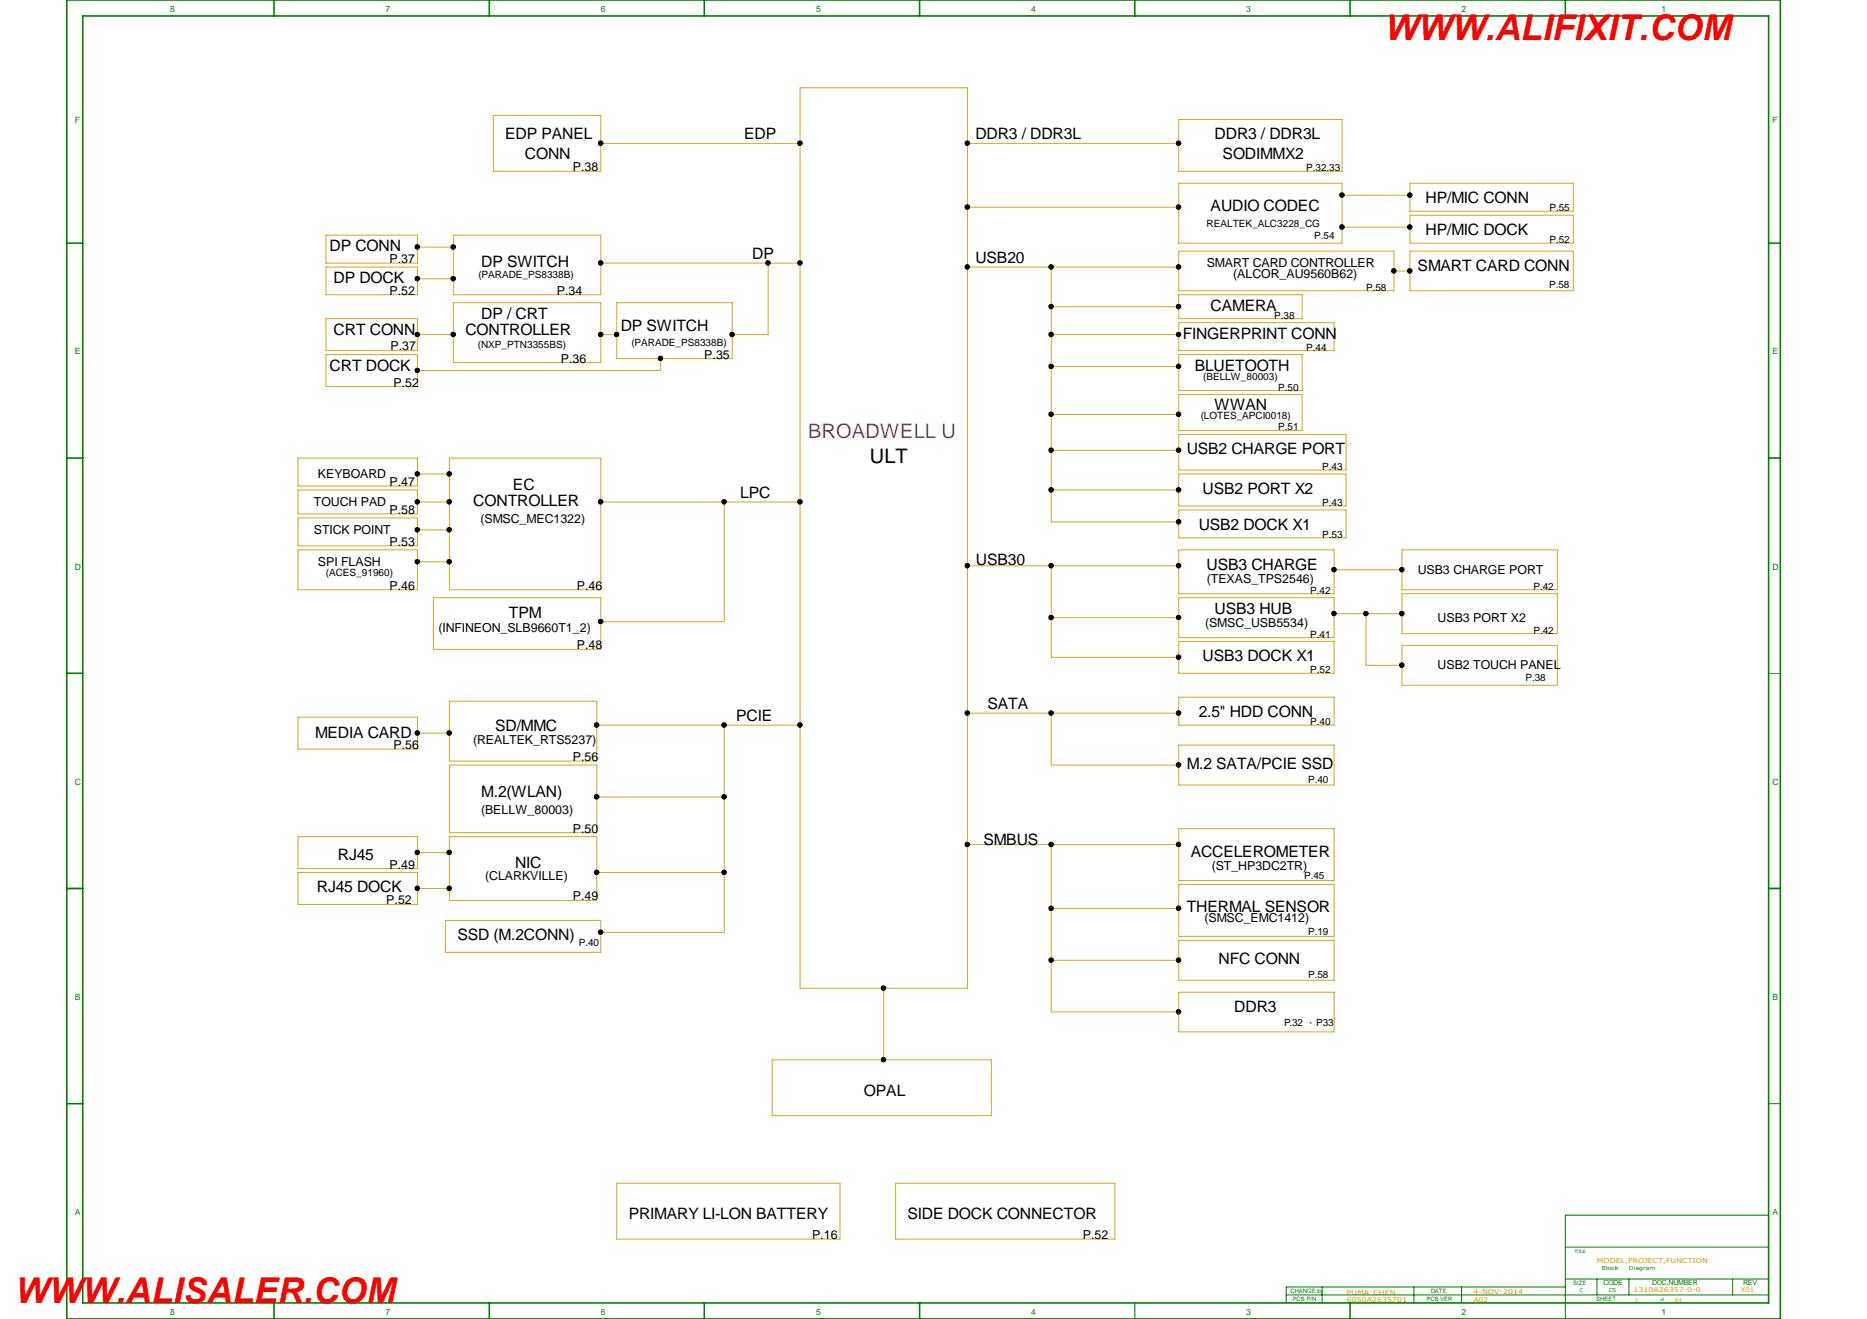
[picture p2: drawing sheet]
<svg xmlns="http://www.w3.org/2000/svg" width="297mm" height="210mm" viewBox="0 0 297 210" stroke-linecap="round" stroke-linejoin="round" font-family="sans-serif">
<g fill="none" stroke="#008000" stroke-width=".16">
<path d="M281.4 107.1h1.8M281.4 175.6h1.8M249 198.5h32.4M281.4 193.4h-32.4v16.5M180.5 207.3v2.6M204.6 206.1h76.8M210.4 204.8v2.5M225 204.8v2.5M232.5 204.8v2.5M249 203.5h32.4M249 204.8h-44.4v2.5M254.1 203.5v2.6"/>
<path d="M259.2 203.5v2.6M275.7 203.5v2.6"/>
</g>
<g fill="none" stroke="#008000" stroke-width=".25">
<path d="M10.6 0h272.6v209.9h-272.6zM13.2 2.5h268.2v204.8h-268.2zM43.6 0v2.5M77.8 0v2.5M112.1 0v2.5M146.3 0v2.5M180.5 0v2.5M214.8 0v2.5M249 0v2.5M10.6 38.7h2.6M281.4 38.7h1.8M10.6 72.9h2.6"/>
<path d="M281.4 72.9h1.8M10.6 107.1h2.6M10.6 141.4h2.6M281.4 141.4h1.8M10.6 175.6h2.6M43.6 207.3v2.6M77.8 207.3v2.6M112.1 207.3v2.6M146.3 207.3v2.6M214.8 207.3v2.6"/>
</g>
<g fill="none" stroke="#daa520" stroke-width=".16">
<path d="M78.5 18.4h17.1v8.9h-17.1zM127.3 14h26.6v143.3h-26.6zM187.5 19h26v8.3h-26zM51.9 37.4h14.5v4.5h-14.5zM66.4 39.3h5.7M72.1 37.4h23.5v9.5h-23.5zM95.6 22.8h31.7M153.9 33h33.6M153.9 22.8h33.6M187.5 29.2h26v9.5h-26zM187.5 40h34.3v6.3h-34.3zM213.5 36.2h10.8"/>
<path d="M213.5 31.1h10.8M224.3 29.2h26v4.4h-26zM224.3 34.2h26v4.5h-26zM224.3 40h26v6.3h-26zM51.9 56.4h14.5v5.1h-14.5zM51.9 50.7h14.5v5.1h-14.5zM51.9 42.5h14.5v4.4h-14.5zM66.4 53.3h5.7M66.4 44.4h5.7M72.1 48.2h23.5v9.5h-23.5zM95.6 53.3h2.5M95.6 41.9h31.7"/>
<path d="M98.1 48.2h18.4v8.9h-18.4zM105.1 57.1v1.9h-38.7M122.2 41.9v11.4h-5.7M153.9 42.5h33.6M167.3 42.5v40.6h20.2M167.3 58.3h20.2M167.3 53.3h20.2M167.3 48.8h20.2M187.5 46.9h19.7v3.8h-19.7zM187.5 51.4h24.8v4.4h-24.8zM187.5 56.4h19.7v5.7h-19.7zM221.8 43.1h2.5"/>
<path d="M47.4 78h19v3.8h-19zM47.4 72.9h19v4.4h-19zM66.4 75.4h5.1M66.4 79.9h5.1M71.5 72.9h24.1v21h-24.1zM95.6 79.9h31.7M115.2 79.9v19h-19.6M167.3 78h20.2M167.3 71.7h20.2M167.3 66h20.2M187.5 69.1h26.7v5.7h-26.7zM187.5 75.4h26.7v5.1h-26.7z"/>
<path d="M187.5 62.8h19.7v5.7h-19.7zM47.4 87.5h19v6.4h-19zM47.4 82.4h19v4.5h-19zM66.4 84.3h5.1M66.4 89.4h5.1M69 95.1h26.6v8.2h-26.6zM153.9 90h33.6M167.3 90v14.6h20.2M167.3 98.3h20.2M187.5 81.2h26.7v4.4h-26.7zM187.5 87.5h24.8v7h-24.8zM187.5 95.1h24.8v6.4h-24.8z"/>
<path d="M212.3 97.7h10.8M212.3 90.7h10.8M217.3 97.7v8.2h5.8M223.1 87.5h24.7v6.4h-24.7zM223.1 94.5h24.7v6.3h-24.7zM47.4 114.1h19v5.1h-19zM66.4 116.7h5.1M71.5 111.6h23.5v9.5h-23.5zM95 115.4h32.3M115.2 115.4v33h-19.6M153.9 113.5h33.6M167.3 113.5v8.3h20.2"/>
<path d="M187.5 102.1h24.8v5h-24.8zM187.5 111h24.8v4.4h-24.8zM187.5 118.6h24.8v6.3h-24.8zM223.1 102.7h24.7v6.4h-24.7zM47.4 133.1h19v5.1h-19zM47.4 138.9h19v5h-19zM66.4 135.7h5.1M71.5 133.1h23.5v10.2h-23.5zM71.5 121.8h23.5v10.7h-23.5zM95 138.9h20.2M95 126.8h20.2M153.9 134.4h33.6"/>
<path d="M167.3 134.4v26.6h20.2M187.5 131.9h24.8v8.2h-24.8zM66.4 141.4h5.1M70.9 146.5h24.7v5.1h-24.7zM140.6 157.3v11.4M167.3 152.8h20.2M167.3 144.6h20.2M187.5 140.8h24.8v8.2h-24.8zM187.5 149.6h24.8v6.4h-24.8zM187.5 157.9h24.8v6.3h-24.8zM122.8 168.7h34.9v8.8h-34.9zM98.1 188.3h35.5v8.9h-35.5z"/>
<path d="M142.5 188.3h34.9v8.9h-34.9z"/>
</g>
<g fill="#000">
<circle cx="66.4" cy="39.3" r=".37"/>
<circle cx="72.1" cy="39.3" r=".37"/>
<circle cx="95.6" cy="22.8" r=".37"/>
<circle cx="127.3" cy="22.8" r=".37"/>
<circle cx="153.9" cy="33" r=".37"/>
<circle cx="153.9" cy="22.8" r=".37"/>
<circle cx="187.5" cy="22.8" r=".37"/>
<circle cx="187.5" cy="33" r=".37"/>
<circle cx="213.5" cy="36.1" r=".37"/>
<circle cx="213.5" cy="31" r=".37"/>
<circle cx="224.3" cy="36.1" r=".37"/>
<circle cx="224.3" cy="31" r=".37"/>
<circle cx="66.4" cy="53.2" r=".37"/>
<circle cx="66.4" cy="44.3" r=".37"/>
<circle cx="66.4" cy="58.9" r=".37"/>
<circle cx="72.1" cy="44.3" r=".37"/>
<circle cx="72.1" cy="53.2" r=".37"/>
<circle cx="95.6" cy="53.2" r=".37"/>
<circle cx="95.6" cy="41.8" r=".37"/>
<circle cx="98.1" cy="53.2" r=".37"/>
<circle cx="105.1" cy="57" r=".37"/>
<circle cx="116.5" cy="53.2" r=".37"/>
<circle cx="122.2" cy="41.8" r=".37"/>
<circle cx="127.3" cy="41.8" r=".37"/>
<circle cx="153.9" cy="42.5" r=".37"/>
<circle cx="167.2" cy="48.8" r=".37"/>
<circle cx="167.2" cy="53.2" r=".37"/>
<circle cx="167.2" cy="42.5" r=".37"/>
<circle cx="167.2" cy="58.3" r=".37"/>
<circle cx="187.5" cy="58.3" r=".37"/>
<circle cx="187.5" cy="42.5" r=".37"/>
<circle cx="187.5" cy="53.2" r=".37"/>
<circle cx="187.5" cy="48.8" r=".37"/>
<circle cx="221.8" cy="43.1" r=".37"/>
<circle cx="224.3" cy="43.1" r=".37"/>
<circle cx="66.4" cy="75.4" r=".37"/>
<circle cx="66.4" cy="79.9" r=".37"/>
<circle cx="71.5" cy="75.4" r=".37"/>
<circle cx="71.5" cy="79.9" r=".37"/>
<circle cx="95.6" cy="79.9" r=".37"/>
<circle cx="115.2" cy="79.9" r=".37"/>
<circle cx="127.3" cy="79.9" r=".37"/>
<circle cx="167.2" cy="65.9" r=".37"/>
<circle cx="167.2" cy="71.6" r=".37"/>
<circle cx="167.2" cy="78" r=".37"/>
<circle cx="187.5" cy="78" r=".37"/>
<circle cx="187.5" cy="65.9" r=".37"/>
<circle cx="187.5" cy="71.6" r=".37"/>
<circle cx="66.4" cy="89.4" r=".37"/>
<circle cx="66.4" cy="84.3" r=".37"/>
<circle cx="71.5" cy="89.4" r=".37"/>
<circle cx="71.5" cy="84.3" r=".37"/>
<circle cx="95.6" cy="98.9" r=".37"/>
<circle cx="153.9" cy="90" r=".37"/>
<circle cx="167.2" cy="98.3" r=".37"/>
<circle cx="167.2" cy="90" r=".37"/>
<circle cx="187.5" cy="98.3" r=".37"/>
<circle cx="187.5" cy="90" r=".37"/>
<circle cx="187.5" cy="83" r=".37"/>
<circle cx="212.2" cy="97.6" r=".37"/>
<circle cx="212.2" cy="90.7" r=".37"/>
<circle cx="217.3" cy="97.6" r=".37"/>
<circle cx="223" cy="90.7" r=".37"/>
<circle cx="223" cy="97.6" r=".37"/>
<circle cx="66.4" cy="116.6" r=".37"/>
<circle cx="71.5" cy="116.6" r=".37"/>
<circle cx="94.9" cy="115.4" r=".37"/>
<circle cx="115.2" cy="115.4" r=".37"/>
<circle cx="127.3" cy="115.4" r=".37"/>
<circle cx="153.9" cy="113.5" r=".37"/>
<circle cx="167.2" cy="113.5" r=".37"/>
<circle cx="187.5" cy="113.5" r=".37"/>
<circle cx="187.5" cy="104.6" r=".37"/>
<circle cx="223" cy="105.8" r=".37"/>
<circle cx="66.4" cy="135.7" r=".37"/>
<circle cx="71.5" cy="135.7" r=".37"/>
<circle cx="94.9" cy="126.8" r=".37"/>
<circle cx="94.9" cy="138.8" r=".37"/>
<circle cx="115.2" cy="138.8" r=".37"/>
<circle cx="115.2" cy="126.8" r=".37"/>
<circle cx="153.9" cy="134.4" r=".37"/>
<circle cx="167.2" cy="134.4" r=".37"/>
<circle cx="187.5" cy="121.7" r=".37"/>
<circle cx="187.5" cy="134.4" r=".37"/>
<circle cx="66.4" cy="141.4" r=".37"/>
<circle cx="71.5" cy="141.4" r=".37"/>
<circle cx="95.6" cy="148.4" r=".37"/>
<circle cx="140.6" cy="157.2" r=".37"/>
<circle cx="167.2" cy="144.5" r=".37"/>
<circle cx="167.2" cy="152.8" r=".37"/>
<circle cx="187.5" cy="144.5" r=".37"/>
<circle cx="187.5" cy="152.8" r=".37"/>
<circle cx="140.6" cy="168.6" r=".37"/>
<circle cx="187.5" cy="161" r=".37"/>
</g>
<g fill="none" stroke="#000" stroke-width=".16">
<circle cx="66.4" cy="39.3" r=".37"/>
<circle cx="72.1" cy="39.3" r=".37"/>
<circle cx="95.6" cy="22.8" r=".37"/>
<circle cx="127.3" cy="22.8" r=".37"/>
<circle cx="153.9" cy="33" r=".37"/>
<circle cx="153.9" cy="22.8" r=".37"/>
<circle cx="187.5" cy="22.8" r=".37"/>
<circle cx="187.5" cy="33" r=".37"/>
<circle cx="213.5" cy="36.1" r=".37"/>
<circle cx="213.5" cy="31" r=".37"/>
<circle cx="224.3" cy="36.1" r=".37"/>
<circle cx="224.3" cy="31" r=".37"/>
<circle cx="66.4" cy="53.2" r=".37"/>
<circle cx="66.4" cy="44.3" r=".37"/>
<circle cx="66.4" cy="58.9" r=".37"/>
<circle cx="72.1" cy="44.3" r=".37"/>
<circle cx="72.1" cy="53.2" r=".37"/>
<circle cx="95.6" cy="53.2" r=".37"/>
<circle cx="95.6" cy="41.8" r=".37"/>
<circle cx="98.1" cy="53.2" r=".37"/>
<circle cx="105.1" cy="57" r=".37"/>
<circle cx="116.5" cy="53.2" r=".37"/>
<circle cx="122.2" cy="41.8" r=".37"/>
<circle cx="127.3" cy="41.8" r=".37"/>
<circle cx="153.9" cy="42.5" r=".37"/>
<circle cx="167.2" cy="48.8" r=".37"/>
<circle cx="167.2" cy="53.2" r=".37"/>
<circle cx="167.2" cy="42.5" r=".37"/>
<circle cx="167.2" cy="58.3" r=".37"/>
<circle cx="187.5" cy="58.3" r=".37"/>
<circle cx="187.5" cy="42.5" r=".37"/>
<circle cx="187.5" cy="53.2" r=".37"/>
<circle cx="187.5" cy="48.8" r=".37"/>
<circle cx="221.8" cy="43.1" r=".37"/>
<circle cx="224.3" cy="43.1" r=".37"/>
<circle cx="66.4" cy="75.4" r=".37"/>
<circle cx="66.4" cy="79.9" r=".37"/>
<circle cx="71.5" cy="75.4" r=".37"/>
<circle cx="71.5" cy="79.9" r=".37"/>
<circle cx="95.6" cy="79.9" r=".37"/>
<circle cx="115.2" cy="79.9" r=".37"/>
<circle cx="127.3" cy="79.9" r=".37"/>
<circle cx="167.2" cy="65.9" r=".37"/>
<circle cx="167.2" cy="71.6" r=".37"/>
<circle cx="167.2" cy="78" r=".37"/>
<circle cx="187.5" cy="78" r=".37"/>
<circle cx="187.5" cy="65.9" r=".37"/>
<circle cx="187.5" cy="71.6" r=".37"/>
<circle cx="66.4" cy="89.4" r=".37"/>
<circle cx="66.4" cy="84.3" r=".37"/>
<circle cx="71.5" cy="89.4" r=".37"/>
<circle cx="71.5" cy="84.3" r=".37"/>
<circle cx="95.6" cy="98.9" r=".37"/>
<circle cx="153.9" cy="90" r=".37"/>
<circle cx="167.2" cy="98.3" r=".37"/>
<circle cx="167.2" cy="90" r=".37"/>
<circle cx="187.5" cy="98.3" r=".37"/>
<circle cx="187.5" cy="90" r=".37"/>
<circle cx="187.5" cy="83" r=".37"/>
<circle cx="212.2" cy="97.6" r=".37"/>
<circle cx="212.2" cy="90.7" r=".37"/>
<circle cx="217.3" cy="97.6" r=".37"/>
<circle cx="223" cy="90.7" r=".37"/>
<circle cx="223" cy="97.6" r=".37"/>
<circle cx="66.4" cy="116.6" r=".37"/>
<circle cx="71.5" cy="116.6" r=".37"/>
<circle cx="94.9" cy="115.4" r=".37"/>
<circle cx="115.2" cy="115.4" r=".37"/>
<circle cx="127.3" cy="115.4" r=".37"/>
<circle cx="153.9" cy="113.5" r=".37"/>
<circle cx="167.2" cy="113.5" r=".37"/>
<circle cx="187.5" cy="113.5" r=".37"/>
<circle cx="187.5" cy="104.6" r=".37"/>
<circle cx="223" cy="105.8" r=".37"/>
<circle cx="66.4" cy="135.7" r=".37"/>
<circle cx="71.5" cy="135.7" r=".37"/>
<circle cx="94.9" cy="126.8" r=".37"/>
<circle cx="94.9" cy="138.8" r=".37"/>
<circle cx="115.2" cy="138.8" r=".37"/>
<circle cx="115.2" cy="126.8" r=".37"/>
<circle cx="153.9" cy="134.4" r=".37"/>
<circle cx="167.2" cy="134.4" r=".37"/>
<circle cx="187.5" cy="121.7" r=".37"/>
<circle cx="187.5" cy="134.4" r=".37"/>
<circle cx="66.4" cy="141.4" r=".37"/>
<circle cx="71.5" cy="141.4" r=".37"/>
<circle cx="95.6" cy="148.4" r=".37"/>
<circle cx="140.6" cy="157.2" r=".37"/>
<circle cx="167.2" cy="144.5" r=".37"/>
<circle cx="167.2" cy="152.8" r=".37"/>
<circle cx="187.5" cy="144.5" r=".37"/>
<circle cx="187.5" cy="152.8" r=".37"/>
<circle cx="140.6" cy="168.6" r=".37"/>
<circle cx="187.5" cy="161" r=".37"/>
</g>
<g font-size="5.6" fill="#f00">
<text x="220.4" y="6.4">WWW.ALIFIXIT.COM</text>
<text x="2.5" y="207.3">WWW.ALISALER.COM</text>
</g>
<text font-size="3.2" fill="#9400d3" x="128.6" y="69.7">BROADWELL U</text>
<text font-size="3.2" x="138.4" y="73.7">ULT</text>
<g font-size="2.5">
<text x="80.4" y="22.2">EDP PANEL</text>
<text x="118.4" y="22.2">EDP</text>
<text x="155.2" y="22.2">DDR3 / DDR3L</text>
<text x="193.2" y="22.2">DDR3 / DDR3L</text>
<text x="83.5" y="25.4">CONN</text>
<text x="194.5" y="25.4">SODIMMX2</text>
<text x="192.6" y="33.6">AUDIO CODEC</text>
<text x="226.8" y="32.3">HP/MIC CONN</text>
<text x="52.4" y="40">DP CONN</text>
<text x="119.7" y="41.2">DP</text>
<text x="155.2" y="41.9">USB20</text>
<text x="226.8" y="37.4">HP/MIC DOCK</text>
<text x="53.1" y="45">DP DOCK</text>
<text x="76.6" y="42.5">DP SWITCH</text>
<text x="225.5" y="43.1">SMART CARD CONN</text>
<text x="53.1" y="53.3">CRT CONN</text>
<text x="74" y="53.3">CONTROLLER</text>
<text x="76.6" y="50.7">DP / CRT</text>
<text x="98.8" y="52.6">DP SWITCH</text>
<text x="188.2" y="53.9">FINGERPRINT CONN</text>
<text x="192.6" y="49.4">CAMERA</text>
<text x="52.4" y="59">CRT DOCK</text>
<text x="190.1" y="59">BLUETOOTH</text>
<text x="193.2" y="65.3">WWAN</text>
<text x="81.6" y="78">EC</text>
<text x="188.8" y="72.3">USB2 CHARGE PORT</text>
<text x="75.3" y="80.5">CONTROLLER</text>
<text x="117.8" y="79.2">LPC</text>
<text x="191.3" y="78.6">USB2 PORT X2</text>
<text x="155.3" y="90">USB30</text>
<text x="190.7" y="84.3">USB2 DOCK X1</text>
<text x="192" y="90.7">USB3 CHARGE</text>
<text x="81" y="98.3">TPM</text>
<text x="193.2" y="97.7">USB3 HUB</text>
<text x="191.3" y="105.2">USB3 DOCK X1</text>
<text x="157.1" y="112.9">SATA</text>
<text x="50.1" y="117.5">MEDIA CARD</text>
<text x="78.8" y="116.3">SD/MMC</text>
<text x="117.1" y="114.8">PCIE</text>
<text x="190.7" y="114.1">2.5&quot; HDD CONN</text>
<text x="188.8" y="122.4">M.2 SATA/PCIE SSD</text>
<text x="76.6" y="126.8">M.2(WLAN)</text>
<text x="53.8" y="136.9">RJ45</text>
<text x="156.5" y="134.4">SMBUS</text>
<text x="189.4" y="136.3">ACCELEROMETER</text>
<text x="50.4" y="141.9">RJ45 DOCK</text>
<text x="82" y="138.1">NIC</text>
<text x="72.8" y="149.6">SSD (M.2CONN)</text>
<text x="188.8" y="145.2">THERMAL SENSOR</text>
<text x="193.9" y="153.5">NFC CONN</text>
<text x="196.4" y="161">DDR3</text>
<text x="137.5" y="174.4">OPAL</text>
<text x="100" y="194">PRIMARY LI-LON BATTERY</text>
<text x="144.4" y="194">SIDE DOCK CONNECTOR</text>
</g>
<g font-size="2">
<text x="91.1" y="27.3">P.38</text>
<text x="62" y="41.9">P.37</text>
<text x="62" y="46.9">P.52</text>
<text x="88.6" y="46.9">P.34</text>
<text x="192" y="42.5">SMART CARD CONTROLLER</text>
<text x="196.2" y="44.2">(ALCOR_AU9560B62)</text>
<text x="62.1" y="55.6">P.37</text>
<text x="89.2" y="57.7">P.36</text>
<text x="112.1" y="57.1">P.35</text>
<text x="62.6" y="61.5">P.52</text>
<text x="50.6" y="76.1">KEYBOARD</text>
<text x="62" y="77.3">P.47</text>
<text x="49.9" y="80.5">TOUCH PAD</text>
<text x="62" y="81.8">P.58</text>
<text x="76.5" y="83.2">(SMSC_MEC1322)</text>
<text x="49.9" y="85">STICK POINT</text>
<text x="62" y="86.9">P.53</text>
<text x="50.6" y="90">SPI FLASH</text>
<text x="62" y="93.9">P.46</text>
<text x="91.8" y="93.9">P.46</text>
<text x="192" y="92.7">(TEXAS_TPS2546)</text>
<text x="225.6" y="91.3">USB3 CHARGE PORT</text>
<text x="69.8" y="100.6">(INFINEON_SLB9660T1_2)</text>
<text x="191.7" y="99.8">(SMSC_USB5534)</text>
<text x="228.7" y="98.9">USB3 PORT X2</text>
<text x="91.8" y="103.3">P.48</text>
<text x="228.7" y="106.5">USB2 TOUCH PANEL</text>
<text x="62.6" y="119.2">P.56</text>
<text x="75.3" y="118.4">(REALTEK_RTS5237)</text>
<text x="91.1" y="121.1">P.56</text>
<text x="76.5" y="129.5">(BELLW_80003)</text>
<text x="91.1" y="132.5">P.50</text>
<text x="61.5" y="143.9">P.52</text>
<text x="62" y="138.2">P.49</text>
<text x="77.2" y="140">(CLARKVILLE)</text>
<text x="91.1" y="143.3">P.49</text>
<text x="192.8" y="138.5">(ST_HP3DC2TR)</text>
<text x="191.6" y="146.8">(SMSC_EMC1412)</text>
<text x="129.2" y="197.2">P.16</text>
<text x="172.3" y="197.2">P.52</text>
</g>
<g font-size="1.6">
<text x="207.8" y="27.3">P.32.33</text>
<text x="246.5" y="33.6">P.55</text>
<text x="192" y="36.2">REALTEK_ALC3228_CG</text>
<text x="209.1" y="38.1">P.54</text>
<text x="246.5" y="38.7">P.52</text>
<text x="76.1" y="44.2">(PARADE_PS8338B)</text>
<text x="217.3" y="46.3">P.58</text>
<text x="246.5" y="45.9">P.58</text>
<text x="202.7" y="50.7">P.38</text>
<text x="76" y="55.4">(NXP_PTN3355BS)</text>
<text x="100.5" y="55.1">(PARADE_PS8338B)</text>
<text x="207.8" y="55.8">P.44</text>
<text x="191.4" y="60.5">(BELLW_80003)</text>
<text x="203.4" y="62.1">P.50</text>
<text x="191" y="66.7">(LOTES_APCI0018)</text>
<text x="203.4" y="68.5">P.51</text>
<text x="210.4" y="74.8">P.43</text>
<text x="210.4" y="80.5">P.43</text>
<text x="210.4" y="85.6">P.53</text>
<text x="51.9" y="91.7">(ACES_91960)</text>
<text x="208.4" y="94.5">P.42</text>
<text x="244" y="93.9">P.42</text>
<text x="208.4" y="101.5">P.41</text>
<text x="244" y="100.8">P.42</text>
<text x="208.4" y="107.1">P.52</text>
<text x="242.7" y="108.4">P.38</text>
<text x="208.4" y="115.4">P.40</text>
<text x="208.1" y="124.6">P.40</text>
<text x="207.5" y="139.8">P.45</text>
<text x="208.1" y="148.7">P.19</text>
<text x="92.1" y="150.6">P.40</text>
<text x="208.1" y="155.7">P.58</text>
<text x="204.3" y="163.3">P.32 、P33</text>
</g>
<g font-size="1.4" fill="#008000">
<text x="27.1" y="1.9">8</text>
<text x="61.3" y="1.9">7</text>
<text x="95.6" y="1.9">6</text>
<text x="129.8" y="1.9">5</text>
<text x="164.1" y="1.9">4</text>
<text x="198.3" y="1.9">3</text>
<text x="232.5" y="1.9">2</text>
<text x="264.4" y="1.9">1</text>
<text x="11.9" y="19.6">F</text>
<text x="282" y="19.6">F</text>
<text x="11.9" y="56.4">E</text>
<text x="282" y="56.4">E</text>
<text x="11.9" y="90.6">D</text>
<text x="282" y="90.6">D</text>
<text x="11.9" y="124.9">C</text>
<text x="282" y="124.9">C</text>
<text x="11.9" y="159.1">B</text>
<text x="282" y="159.1">B</text>
<text x="11.9" y="193.3">A</text>
<text x="282" y="193.3">A</text>
<text x="27.1" y="209.2">8</text>
<text x="61.3" y="209.2">7</text>
<text x="95.6" y="209.2">6</text>
<text x="129.8" y="209.2">5</text>
<text x="164.1" y="209.2">4</text>
<text x="198.3" y="209.2">3</text>
<text x="232.5" y="209.2">2</text>
<text x="264.4" y="209.2">1</text>
</g>
<g font-size="1.1" fill="#008000">
<text x="255.1" y="204.5">CODE</text>
<text x="262.8" y="204.5">DOC.NUMBER</text>
<text x="277.3" y="204.5">REV</text>
</g>
<g font-size="1" fill="#ff8d00">
<text x="254.1" y="201">MODEL,PROJECT,FUNCTION</text>
<text x="214.3" y="207.2">6050A2635701</text>
<text x="214.3" y="206.1">PUMA CHEN</text>
<text x="234.4" y="206">4-NOV-2014</text>
<text x="234.5" y="207.2">A02</text>
<text x="259.9" y="205.6">1310A26357-0-0</text>
<text x="276.9" y="205.6">X01</text>
</g>
<g font-size=".9" fill="#008000">
<text x="254.8" y="202.2">Block</text>
<text x="259.2" y="202.2">Diagram</text>
<text x="205.3" y="205.8">CHANGE by</text>
<text x="205.7" y="207.1">PCB P/N</text>
<text x="226.9" y="207.1">PCB VER</text>
<text x="227.6" y="205.8">DATE</text>
<text x="250.3" y="204.6">SIZE</text>
<text x="251.3" y="205.6">C</text>
<text x="254" y="207.1">SHEET</text>
<text x="256" y="205.6">CS</text>
</g>
<g font-size=".9" fill="#ff8d00">
<text x="260.2" y="207.1">2</text>
<text x="266.5" y="207.1">64</text>
</g>
<g font-size=".7" fill="#008000">
<text x="250.5" y="199.4">TITLE</text>
<text x="264.2" y="207.1">of</text>
</g>
</svg>
